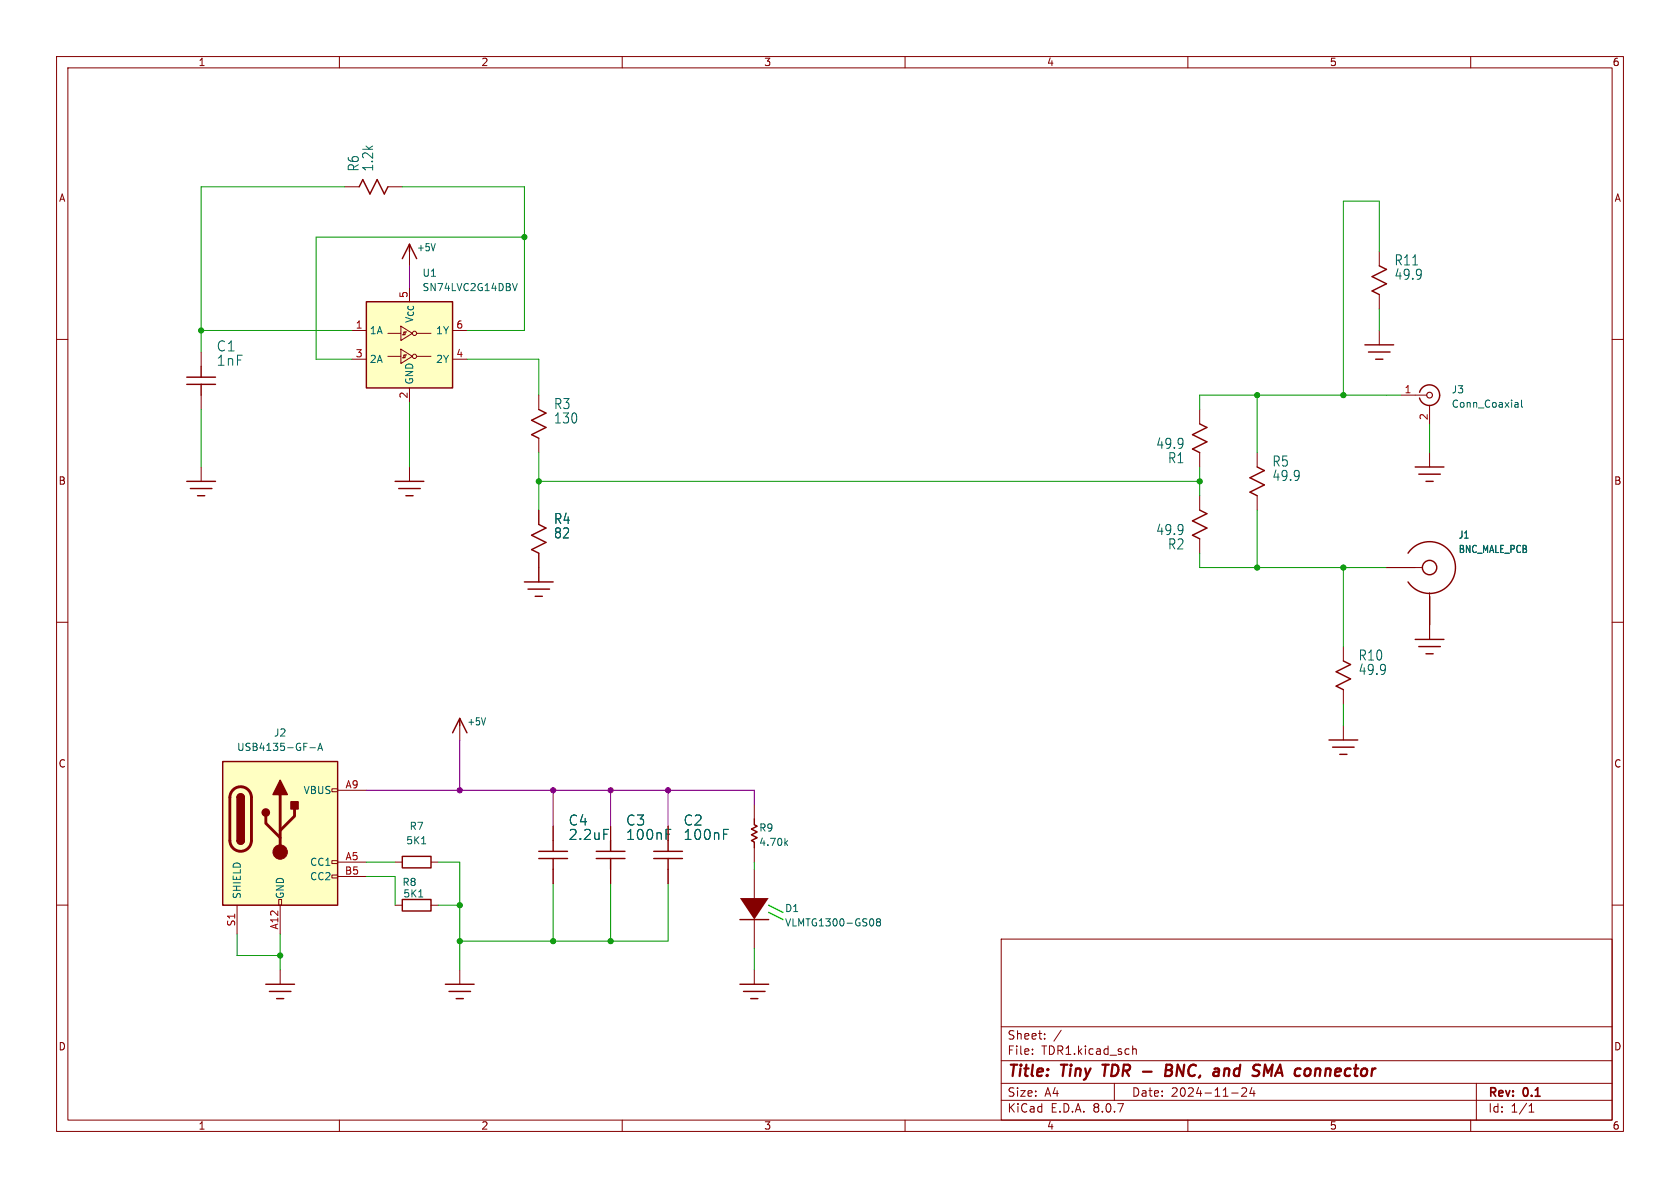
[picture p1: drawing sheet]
<svg xmlns="http://www.w3.org/2000/svg" width="297mm" height="210mm" viewBox="0 0 297 210" stroke-linecap="round" stroke-linejoin="round" font-family="sans-serif">
<g fill="none" stroke="#840000" stroke-width=".18">
<path d="M10 10h277v190h-277zM12 12h273v186h-273zM60 10v2M110 10v2M160 10v2M210 10v2M260 10v2M243.8 44.5v2.5M243.8 52.1v2.5M243.8 58.4v2.6M10 60h2M212.1 72.4v2.5"/>
<path d="M247.6 69.9h4.6M252.7 71.6v3.3M285 60h2M212.1 80v2.6M212.1 87.6v2.6M212.1 95.3v2.5M10 110h2M237.5 114.3v2.5M285 110h2M237.5 121.9v2.6M237.5 128.3v2.5M10 160h2"/>
<path d="M81.3 171.5v2.5M177 166h108v32h-108zM285 160h2M60 198v2M110 198v2M160 198v2M177 194.5h108M177 191.5h108M177 187.5h108M177 181.5h108M182.5 186.3v.1M182.5 185.5v.1"/>
<path d="M184.7 183.6v.1M184.7 182.8v.1M187.6 182.1l-1.3 2M197 191.5v3M200.2 184.9v1.5M200.2 185.5l.3-.1 .3 .1 .1 .9M210 198v2M217.7 193.2h1.2M219.5 192.4l.6-.1 .2 .1 .1 .3-.9 1.1h.9M221.3 192.2l-.3 1.1h.9M221.7 192.8v1M260 198v2"/>
<path d="M261 191.5v6.5M270.3 196.6h.9M270.3 195.5l.4-.4v1.5"/>
</g>
<path d="M194.9 188.2h1.1M195.5 188.2l-.3 2M202.1 189.4h1.5M206.1 189.2h.7M206.2 188.2h.7a.49 .49 0 0 1 .3 .5 .49 .49 0 0 1-.4 .5l.2 .1a.58 .58 0 0 1-.3 .9h-.7zM216.5 188.9l-.2 1.3M217.1 188.9l-.6 .2M223.6 188.2l.5 1.4 .9-1.4-.3 2M233.2 188.9l-.6 .2" fill="none" stroke="#840000" stroke-width=".4"/>
<g fill="none" stroke="#840000" stroke-width=".25">
<path d="M243.8 47l1.3 .6-2.5 1.3 2.5 1.3-2.5 1.2 1.2 .7M212.1 74.9l1.3 .7-2.6 1.2 2.6 1.3-2.6 1.3 1.3 .6M241.3 61h5.1M241.9 62.2h3.8M243.2 63.5h1.3M251 69.3a1.82 1.82 0 0 1 2.8-.9 1.82 1.82 0 0 1-.1 3 1.82 1.82 0 0 1-2.7-1M212.1 90.2l1.3 .6-2.6 1.3 2.6 1.2-2.6 1.3 1.3 .7M237.5 116.8l1.3 .7-2.6 1.2 2.6 1.3-2.6 1.3 1.3 .6M234.9 130.8h5.1M235.6 132.1h3.8M236.9 133.4h1.2M78.7 174h5.1"/>
<path d="M79.4 175.3h3.8M80.6 176.5h1.3"/>
</g>
<circle cx="252.7" cy="69.9" r=".51" fill="none" stroke="#840000" stroke-width=".2"/>
<path d="M268 71.1h.2l.2 .2v.7M268.4 71.9l-.4 .1M268.4 71.4l-.4 .1M269 70.7v1.1l.2 .2" fill="none" stroke="#006464" stroke-width=".18"/>
<path d="M39.4 134.6h20.3v25.4h-20.3z" fill="#ffffc2"/>
<g fill="none" stroke="#840000" stroke-width=".18">
<path d="M72.4 44.5v2.5M35.6 62.2v2.6M35.6 69.9v2.5M35.6 82.6v2.5M222.2 80v2.6M222.2 87.6v2.6M252.7 80v2.6M245.1 100.3h6.4M252.7 104.8v8.2M58.7 139.4h1v.6h-1zM59.7 139.7h5.1M81.3 128.3v2.5"/>
<path d="M49.3 159h.5v1h-.5zM58.7 154.7h1v.5h-1zM58.7 152.1h1v.6h-1zM59.7 152.4h5.1M59.7 154.9h5.1M69.8 152.4h1.3M76.2 152.4h1.3M97.8 146.1v2.5M97.8 153.7v2.5M41.9 160v5.1M49.5 160v5.1M49.5 171.5v2.5"/>
<path d="M69.8 160h1.3M76.2 160h1.3"/>
</g>
<g fill="none" stroke="#840000" stroke-width=".25">
<path d="M72.4 43.2v1.3M72.4 43.2l-1.3 2.5M72.4 43.2l1.3 2.5M33 66.7h5.1M33 67.9h5.1M35.6 64.8v1.9M35.6 67.9v2M33 85.1h5.1M33.7 86.4h3.8M34.9 87.6h1.3M222.2 82.6l1.3 .6-2.5 1.3 2.5 1.2-2.5 1.3 1.2 .6M248.9 97.8a4.6 4.6 0 0 1 6.8-.9 4.6 4.6 0 0 1 0 6.9 4.6 4.6 0 0 1-6.8-.9"/>
<path d="M250.2 82.6h5.1M250.8 83.8h3.8M252.1 85.1h1.3M250.2 113h5.1M250.8 114.3h3.8M252.1 115.6h1.3M39.4 134.6h20.3v25.4h-20.3zM81.3 127v1.3M81.3 127l-1.3 2.5M81.3 127l1.2 2.5M41.9 148.6a.64 .64 0 0 0 .6 .6 .64 .64 0 0 0 .7-.6M41.9 141a.64 .64 0 0 1 .6-.7 .64 .64 0 0 1 .7 .7"/>
<path d="M71.1 151.4h5.1v2h-5.1zM71.1 159h5.1v2h-5.1zM95.2 150.5h5.1M95.2 151.8h5.1M97.8 148.6v1.9M97.8 151.8v1.9M47 174h5.1M47.6 175.3h3.8M48.9 176.5h1.3"/>
<circle cx="252.7" cy="100.3" r="1.27"/>
</g>
<path d="M41.2 139.6a1.9 1.9 0 0 1 2.1-.4 1.9 1.9 0 0 1 1.1 1.8v7.6a1.91 1.91 0 0 1-1.9 1.9 1.91 1.91 0 0 1-1.9-1.9v-7.8l.2-.6zM47 144.3v1.2l2.5 2.6M49.5 140.5v10.1M52.1 143v1.3l-2.6 2.5" fill="none" stroke="#840000" stroke-width=".51"/>
<g fill="#840000" stroke="#840000" stroke-width=".25">
<path d="M41.9 148.6h1.3a.64 .64 0 0 1-.7 .6 .64 .64 0 0 1-.6-.6z"/>
<path d="M41.9 141h1.3v7.6h-1.3z"/>
<path d="M42.1 140.5a.64 .64 0 0 1 .7-.1 .64 .64 0 0 1 .4 .6h-1.3z"/>
<path d="M49.5 137.9l1.3 2.6h-2.5z"/>
<path d="M51.4 141.7h1.3v1.3h-1.3z"/>
<circle cx="47" cy="143.6" r=".63"/>
</g>
<circle cx="49.5" cy="150.6" r="1.27" fill="#840000" stroke="#840000" stroke-width=".18"/>
<path d="M76.9 43.1l-.3 1.2M54.8 132.2h1M56.2 132.7l.4-1.3 .4 1.3M56.3 132.3h.6M85.8 126.9l-.3 1.3M74 158.6h.8M74.5 149.2h.8M106.8 146.6h.8" fill="none" stroke="#006464" stroke-width=".18"/>
<path d="M64.8 53.3h15.2v15.3h-15.2z" fill="#ffffc2"/>
<g fill="none" stroke="#840000" stroke-width=".25">
<path d="M63.5 33l.6-1.2 1.3 2.5 1.3-2.5 1.2 2.5 .7-1.3M64.8 53.3h15.2v15.3h-15.2zM95.2 72.4l1.3 .6-2.5 1.3 2.5 1.3-2.5 1.2 1.2 .7M69.8 85.1h5.1M70.5 86.4h3.8M71.8 87.6h1.2M95.2 92.7l1.3 .6-2.5 1.3 2.5 1.3-2.5 1.3 1.2 .6M92.7 102.9h5.1M93.3 104.1h3.9M94.6 105.4h1.3M115.6 150.5h5M115.6 151.8h5"/>
<path d="M118.1 148.6v1.9M118.1 151.8v1.9M130.8 162.6h5.1"/>
</g>
<g fill="none" stroke="#840000" stroke-width=".18">
<path d="M61 33h2.5M68.6 33h2.5M62.2 58.4h2.6M68.6 58.9h2.3M70.9 57.7l2 1.2-2 1.3zM71.1 59.2h.5v-.5h-.2v.5M71.6 58.7h.3M73.7 58.9h2.5M80 58.4h2.5M62.2 63.5h2.6M68.6 63h2.3M70.9 61.7l2 1.3-2 1.3z"/>
<path d="M71.1 63.2h.5v-.5h-.2v.5M71.6 62.7h.3M72.4 68.6v2.5M73.7 63h2.5M80 63.5h2.5M95.2 69.9v2.5M95.2 77.5v2.5M72.4 82.6v2.5M95.2 90.2v2.5M95.2 97.8v5.1M118.1 153.7v2.5"/>
<circle cx="73.3" cy="58.9" r=".38"/>
<circle cx="73.3" cy="63" r=".38"/>
</g>
<path d="M90.6 50.1l.4 1.3 .4-1.3M127.9 146.6h.9" fill="none" stroke="#006464" stroke-width=".18"/>
<path d="M135.9 161.3l2.5 1.3M135.9 160l2.5 1.3" fill="none" stroke="#0f0" stroke-width=".25"/>
<path d="M130.8 158.8h5.1l-2.6 3.8z" fill="#840000"/>
<g fill="none" stroke="#840000" stroke-width=".18">
<path d="M95.2 90.2v2.5M95.2 97.8v5.1M245.1 100.3h5.1M252.7 105.4v7.6M97.8 146.1v2.5M97.8 153.7v2.5M107.9 146.1v2.5M107.9 153.7v2.5M118.1 153.7v2.5M133.3 142.2v2.6M133.3 149.9v2.5M133.3 153.7v5.1"/>
<path d="M133.3 162.6v5M133.3 171.5v2.5"/>
</g>
<path d="M106.8 146.6h.8M117.8 146.6h.8M127.9 146.6h.9M138.9 149l.3 .5M139.2 148.6l-.4 .5M154.3 162.5l.2 .4-.2 .7M155.2 163l-.3-.3 .3-.3h.2l.3 .3-.3 .3M155.2 163l-.3 .2 .1 .4 .2 .1 .3-.1 .2-.2v-.2l-.3-.2M155.2 163h.2" fill="none" stroke="#006464" stroke-width=".18"/>
<path d="M105.4 150.5h5.1M105.4 151.8h5.1M107.9 148.6v1.9M107.9 151.8v1.9M133.3 144.8v1l.6 .3-1.1 .5 1.1 .5-1.1 .5 1.1 .5-1.1 .5 .5 .2v1.1M130.8 174h5.1M131.4 175.3h3.9M132.7 176.5h1.3" fill="none" stroke="#840000" stroke-width=".25"/>
<g fill="none" stroke="#009600" stroke-width=".18">
<path d="M61 33h-25.4v29.2M71.1 33h21.6v25.4h-10.2M35.6 58.4h26.6M92.7 41.9h-36.8v21.6h6.3M243.8 44.5v-8.9h-6.3v34.3M82.5 63.5h12.7v6.4M222.2 69.9v10.1M247.6 69.9h-35.5v2.5M95.2 80v10.2M95.2 85.1h116.9M212.1 97.8v2.5h33M212.1 82.6v5"/>
<path d="M222.2 90.2v10.1M237.5 100.3v14M64.8 152.4h5M64.8 154.9h5v5.1M133.3 152.4v1.3"/>
</g>
<g fill="none" stroke="#008400" stroke-width=".18">
<path d="M243.8 54.6v3.8M35.6 72.4v10.2M72.4 71.1v11.5M252.7 74.9v5.1M237.5 124.5v3.8M77.5 152.4h3.8v19.1M97.8 156.2v10.2M107.9 156.2v10.2M118.1 156.2v10.2h-36.8M41.9 165.1v3.8h7.6M49.5 165.1v6.4M77.5 160h3.8"/>
<path d="M133.3 167.6v3.9"/>
</g>
<path d="M72.4 47v3.8M64.8 139.7h68.5v2.5M81.3 130.8v8.9M97.8 139.7v6.4M107.9 139.7v6.4M118.1 139.7v6.4" fill="none" stroke="#840084" stroke-width=".18"/>
<g fill="#009600" stroke="#009600" stroke-width=".18">
<circle cx="222.2" cy="100.3" r=".46"/>
<circle cx="212.1" cy="85.1" r=".46"/>
<circle cx="222.2" cy="69.9" r=".46"/>
<circle cx="237.5" cy="69.9" r=".46"/>
<circle cx="237.5" cy="100.3" r=".46"/>
<circle cx="35.6" cy="58.4" r=".46"/>
<circle cx="95.2" cy="85.1" r=".46"/>
<circle cx="92.7" cy="41.9" r=".46"/>
</g>
<g fill="#840084" stroke="#840084" stroke-width=".18">
<circle cx="81.3" cy="139.7" r=".46"/>
<circle cx="97.8" cy="139.7" r=".46"/>
<circle cx="107.9" cy="139.7" r=".46"/>
<circle cx="118.1" cy="139.7" r=".46"/>
</g>
<g fill="#008400" stroke="#008400" stroke-width=".18">
<circle cx="49.5" cy="168.9" r=".46"/>
<circle cx="81.3" cy="160" r=".46"/>
<circle cx="81.3" cy="166.4" r=".46"/>
<circle cx="97.8" cy="166.4" r=".46"/>
<circle cx="107.9" cy="166.4" r=".46"/>
</g>
<g font-size="2.8" fill="#840000">
<text x="178" y="190.9">Title:</text>
<text x="187.7" y="190.9">Tiny</text>
<text x="195.8" y="190.9">TDR</text>
<text x="208.4" y="190.9">BNC,</text>
<text x="217.8" y="190.9">and</text>
<text x="225.6" y="190.9">SMA</text>
<text x="233.8" y="190.9">connector</text>
</g>
<g font-size="2.5" fill="#006464">
<text x="63.6" y="30.4" transform="rotate(-90 63.6 30.4)">R6</text>
<text x="66.2" y="30.4" transform="rotate(-90 66.2 30.4)">1.2k</text>
<text x="246.4" y="47.1">R11</text>
<text x="246.4" y="49.7">49.9</text>
<text x="38.2" y="62.3">C1</text>
<text x="38.2" y="64.9">1nF</text>
<text x="97.8" y="72.5">R3</text>
<text x="97.8" y="75.1">130</text>
<text x="204.3" y="79.6">49.9</text>
<text x="206.4" y="82.1">R1</text>
<text x="224.8" y="82.7">R5</text>
<text x="224.8" y="85.2">49.9</text>
<text x="97.8" y="92.9">R4</text>
<text x="97.8" y="95.4">82</text>
<text x="204.3" y="94.8">49.9</text>
<text x="206.4" y="97.3">R2</text>
<text x="240.1" y="119.5">49.9</text>
<text x="240.1" y="117">R10</text>
<text x="100.4" y="146.2">C4</text>
<text x="100.4" y="148.7">2.2uF</text>
<text x="110.6" y="146.2">C3</text>
<text x="120.8" y="146.2">C2</text>
<text x="120.8" y="148.7">100nF</text>
</g>
<text font-size="2.5" fill="#840000" x="110.6" y="148.7">100nF</text>
<g font-size="2.1" fill="#840000">
<text x="178" y="184">Sheet:</text>
<text x="178" y="186.7">File:</text>
<text x="184.1" y="186.7">TDR1.kicad_sch</text>
<text x="178" y="196.9">KiCad</text>
<text x="178" y="194.1">Size:</text>
<text x="184.7" y="194.1">A4</text>
<text x="185.7" y="196.9">E.D.A.</text>
<text x="193.3" y="196.9">8.0.7</text>
<text x="200" y="194.1">Date:</text>
<text x="207" y="194.1">2024-11-24</text>
<text x="263" y="194.3">Rev:</text>
<text x="263" y="196.9">Id:</text>
<text x="267.1" y="196.9">1/1</text>
<text x="269.4" y="194.3">0.1</text>
</g>
<g font-size="1.8" fill="#840000">
<text x="35" y="11.9">1</text>
<text x="85" y="11.9">2</text>
<text x="135" y="11.9">3</text>
<text x="185" y="11.9">4</text>
<text x="235" y="11.9">5</text>
<text x="285" y="11.9">6</text>
<text x="10.3" y="35.9">A</text>
<text x="285.3" y="35.9">A</text>
<text x="10.3" y="85.9">B</text>
<text x="285.3" y="85.9">B</text>
<text x="10.3" y="135.9">C</text>
<text x="285.3" y="135.9">C</text>
<text x="10.3" y="185.9">D</text>
<text x="285.3" y="185.9">D</text>
<text x="35" y="199.9">1</text>
<text x="85" y="199.9">2</text>
<text x="135" y="199.9">3</text>
<text x="185" y="199.9">4</text>
<text x="235" y="199.9">5</text>
<text x="285" y="199.9">6</text>
</g>
<g font-size="1.8" fill="#006464">
<text x="73.6" y="44.6">+5V</text>
<text x="74.6" y="49.1">U1</text>
<text x="74.6" y="51.7">SN74LVC2G14DBV</text>
<text x="65.3" y="59.3">1A</text>
<text x="73.3" y="57.2" transform="rotate(-90 73.3 57.2)">V_{CC}</text>
<text x="77" y="59.3">1Y</text>
<text x="65.3" y="64.4">2A</text>
<text x="77" y="64.4">2Y</text>
<text x="73.3" y="68.1" transform="rotate(-90 73.3 68.1)">GND</text>
<text x="256.5" y="69.7">J3</text>
<text x="256.5" y="72.3">Conn_Coaxial</text>
<text x="257.8" y="95.4">J1</text>
<text x="257.8" y="98">BNC_MALE_PCB</text>
<text x="48.3" y="130.4">J2</text>
<text x="82.5" y="128.4">+5V</text>
<text x="41.8" y="132.9">USB4135-GF-A</text>
<text x="53.6" y="140.6">VBUS</text>
<text x="71.7" y="149.5">5K1</text>
<text x="72.3" y="146.9">R7</text>
<text x="134.1" y="147.2">R9</text>
<text x="134.1" y="149.7">4.70k</text>
<text x="54.7" y="153.3">CC1</text>
<text x="54.7" y="155.8">CC2</text>
<text x="42.8" y="159" transform="rotate(-90 42.8 159)">SHIELD</text>
<text x="50.4" y="159" transform="rotate(-90 50.4 159)">GND</text>
<text x="71" y="156.8">R8</text>
<text x="71.2" y="158.9">5K1</text>
<text x="138.7" y="161.4">D1</text>
<text x="138.7" y="164">VLMTG1300-GS08</text>
</g>
<g font-size="1.8" fill="#a90000">
<text x="72.1" y="52.8" transform="rotate(-90 72.1 52.8)">5</text>
<text x="62.8" y="58.2">1</text>
<text x="80.6" y="58.2">6</text>
<text x="62.8" y="63.2">3</text>
<text x="80.6" y="63.2">4</text>
<text x="72.1" y="70.6" transform="rotate(-90 72.1 70.6)">2</text>
<text x="248.2" y="69.6">1</text>
<text x="252.5" y="74.4" transform="rotate(-90 252.5 74.4)">2</text>
<text x="61" y="139.4">A9</text>
<text x="60.9" y="154.7">B5</text>
<text x="61" y="152.1">A5</text>
<text x="41.7" y="163.9" transform="rotate(-90 41.7 163.9)">S1</text>
<text x="49.3" y="164.4" transform="rotate(-90 49.3 164.4)">A12</text>
</g>
</svg>
